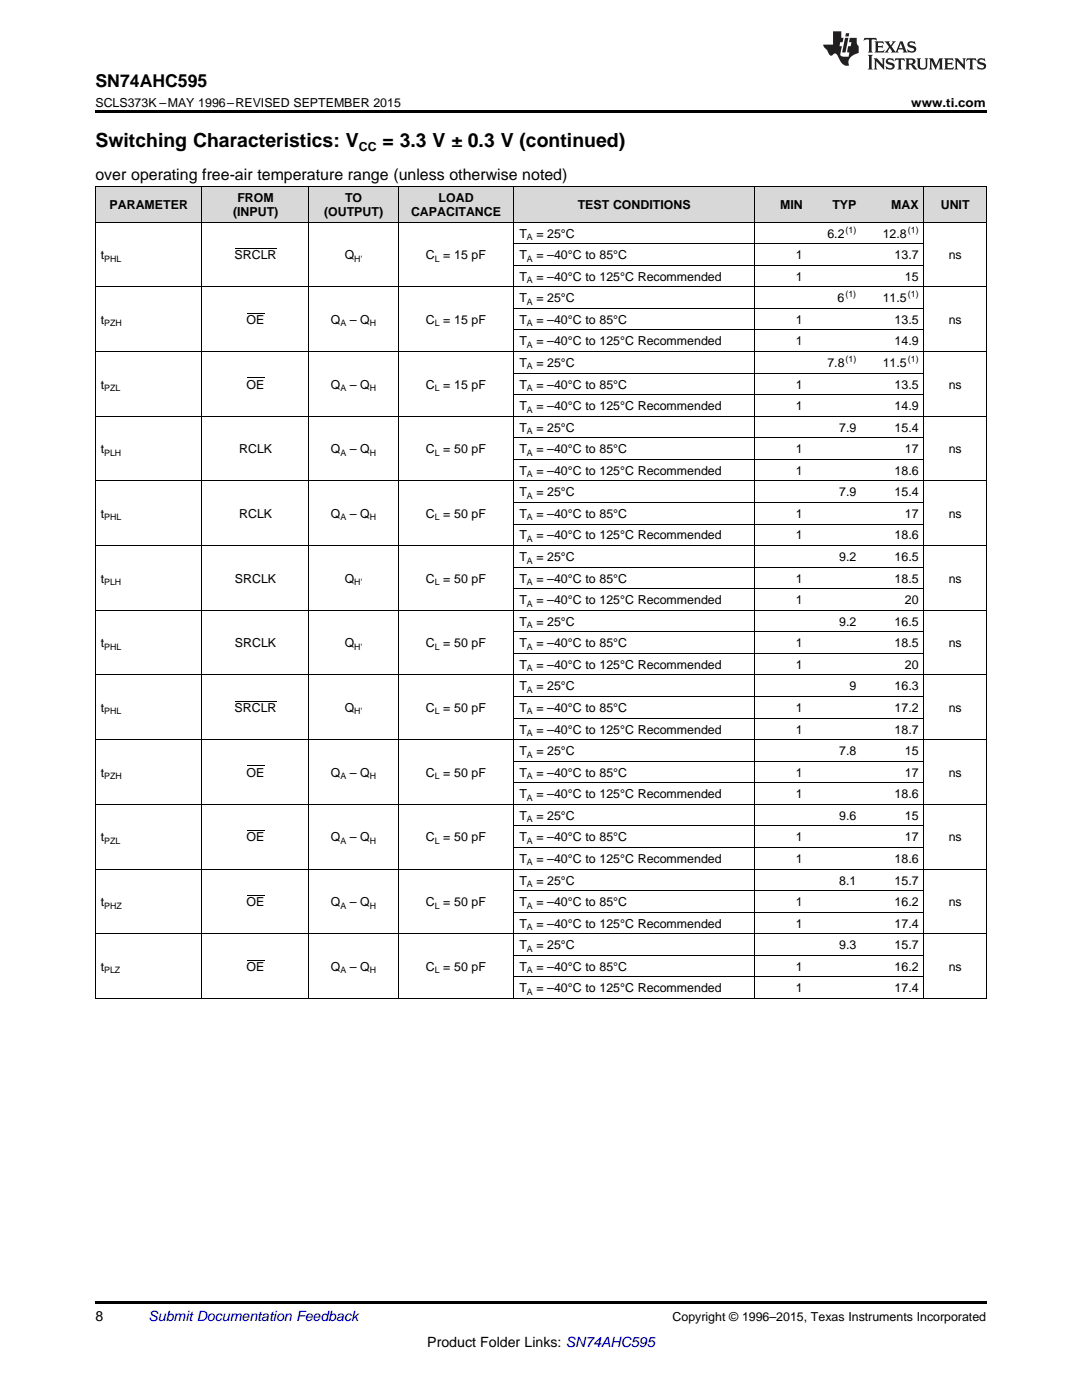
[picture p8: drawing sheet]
<svg xmlns="http://www.w3.org/2000/svg" width="216mm" height="279mm" viewBox="0 0 216 279" stroke-linecap="round" stroke-linejoin="round" font-family="sans-serif">
<g fill="#d8d8d8">
<path d="M19 37.3h8.9v7.1h-8.9z"/>
<path d="M27.9 37.3h12.5v7.1h-12.5z"/>
<path d="M40.4 37.3h21.3v7.1h-21.3z"/>
<path d="M61.7 37.3h17.8v7.1h-17.8z"/>
<path d="M79.5 37.3h23.1v7.1h-23.1z"/>
<path d="M102.6 37.3h48v7.1h-48z"/>
<path d="M150.6 37.3h10.7v7.1h-10.7z"/>
<path d="M161.3 37.3h10.6v7.1h-10.6z"/>
<path d="M171.9 37.3h12.5v7.1h-12.5z"/>
<path d="M184.4 37.3h12.4v7.1h-12.4z"/>
</g>
<path d="M19 22h177.8v.5h-177.8zM19 259.7h177.8v.5h-177.8z" fill="#000"/>
<g fill="none" stroke="#000" stroke-width=".2">
<path d="M19 37.2h177.8v162.1M19.1 37.2v162.1M40.3 37.2v162.1M61.6 37.2v162.1M79.4 37.2v162.1M102.5 37.2v162.1M150.5 37.2v162.1M184.3 37.2v162.1M19 57.2h177.8M19 44.3h177.8M102.6 52.9h81.8M102.6 48.6h81.8"/>
<path d="M19 70.1h177.8M102.6 78.8h81.8M102.6 74.5h81.8M102.6 65.8h81.8M102.6 61.5h81.8M19 96h177.8M19 83.1h177.8M102.6 91.7h81.8M102.6 87.4h81.8M19 108.9h177.8M102.6 117.5h81.8M102.6 113.2h81.8"/>
<path d="M102.6 104.6h81.8M102.6 100.3h81.8M19 134.7h177.8M19 121.8h177.8M102.6 139h81.8M102.6 130.4h81.8M102.6 126.1h81.8M19 147.6h177.8M102.6 156.2h81.8M102.6 151.9h81.8M102.6 143.3h81.8M19 173.4h177.8"/>
<path d="M19 160.5h177.8M102.6 177.7h81.8M102.6 169.1h81.8M102.6 164.8h81.8M19 199.3h177.8M19 186.4h177.8M102.6 195h81.8M102.6 190.7h81.8M102.6 182.1h81.8"/>
</g>
<g fill="#231f20">
<path d="M172.5 7.6l-.1 .5 .4-.2h.6v.1v2.1l-.2 .4h.9l-.2-.4v-2.1l.1-.1h.5l.5 .2-.2-.5zM174.5 8.3l.2 .3v1.5l-.2 .4h1.8l.2-.6a1.04 1.04 0 0 1-1.3 .2v-.7h.6l.3 .2v-.6l-.3 .2h-.6v-.6l.8-.1 .4 .3-.2-.5zM176.5 8.3l.9 1.1-.9 1.1h.8l-.2-.2 .4-.7 .5 .7-.2 .2h1.5l-.2-.2 .2-.4h.9l.1 .4-.2 .2h1l-.3-.3-.7-1.9h-.5l-.9 2-.8-1 .9-1h-.8l.1 .3-.4 .5-.3-.6 .1-.2zM179.7 8.6l.4 1h-.7zM181.3 8.4a.63 .63 0 0 0-.2 .7 .63 .63 0 0 0 .6 .4l.6 .2 .1 .2a.75 .75 0 0 1-.7 .4 .75 .75 0 0 1-.6-.5l.1 .7 .1-.1a1.11 1.11 0 0 0 1.5-.6 1.13 1.13 0 0 0-1.2-.8l-.1-.4a1.04 1.04 0 0 1 1.2 .2l-.2-.5-.2 .1-.4-.2zM173.2 10.9l.2 .4v2.2l-.2 .4h1l-.3-.4v-2.2l.3-.4zM174.3 11.6l.3 .4v1.5l-.3 .4h.8l-.2-.4v-1.3l1.5 1.7v-1.9l.2-.4h-.7l.2 .4v.9l-1.1-1.3zM177 11.8a.62 .62 0 0 0-.2 .7 .62 .62 0 0 0 .6 .4l.6 .1 .1 .3a.76 .76 0 0 1-.7 .3 .76 .76 0 0 1-.7-.4l.2 .7 .1-.1a1.11 1.11 0 0 0 1.5-.6 1.13 1.13 0 0 0-1.2-.8l-.1-.4a1.04 1.04 0 0 1 1.2 .2l-.2-.6-.2 .1-.5-.1zM178.7 11.6l-.2 .6a.61 .61 0 0 1 .8-.3v1.6l-.2 .4h.9l-.2-.4v-1.6a.63 .63 0 0 1 .7 .3l-.1-.6zM180.6 11.6l.3 .4v1.5l-.3 .4h1l-.2-.2-.1-.8 .6 .2a.76 .76 0 0 0 1.2 .7l-1-1a.58 .58 0 0 0 .6-.5 .58 .58 0 0 0-.5-.6zM181.4 11.9h.1a.45 .45 0 0 1 .5 .1 .45 .45 0 0 1 .1 .5l-.8 .2zM182.9 11.6l.2 .2a2.17 2.17 0 0 0 .3 1.9 .99 .99 0 0 0 1.6-.6v-1.1l.2-.4h-.7l.2 .2a1.92 1.92 0 0 1-.2 1.8 .6 .6 0 0 1-.9-.5v-1.1l.2-.4zM185.4 11.6l.2 .4v1.5l-.2 .4h.7l-.2-.4v-1.4l.8 1.8 .8-1.8v1.4l-.2 .4h.9l-.2-.4v-1.5l.2-.4h-.8l-.6 1.5-.6-1.5zM188.4 11.6l.2 .4v1.5l-.2 .4h1.8l.1-.6a1.04 1.04 0 0 1-1.2 .1v-.6h.5l.4 .2v-.6l-.4 .2h-.5v-.7h.8l.3 .3-.1-.6zM190.5 11.6l.2 .4v1.5l-.2 .4h.7l-.2-.4v-1.3l1.5 1.7v-1.9l.2-.4h-.7l.2 .4v.9l-1.1-1.3zM192.9 11.6l-.1 .6a.61 .61 0 0 1 .7-.3l.1 1.6-.3 .4h1l-.3-.4 .1-1.6a.63 .63 0 0 1 .7 .3l-.1-.6zM195.2 11.8a.62 .62 0 0 0-.2 .7 .62 .62 0 0 0 .6 .4l.6 .1 .1 .3a.76 .76 0 0 1-.7 .3 .76 .76 0 0 1-.6-.4l.1 .7 .1-.1a1.11 1.11 0 0 0 1.6-.6 1.13 1.13 0 0 0-1.3-.8l-.1-.4a1.04 1.04 0 0 1 1.2 .2l-.1-.6-.2 .1-.5-.1z"/>
<path d="M166.2 6.3v2.6h-1.9v.4l.8 .9a.91 .91 0 0 0 1 .8 .56 .56 0 0 1 .5-.3 .56 .56 0 0 1 .5 .3l.4 .8a1.53 1.53 0 0 0 1.9 1.2 1.54 1.54 0 0 1 1-2.1l.9-.3v-1.4a1.52 1.52 0 0 1-.4-1.6h-1.3l-.2 .8h.5l-.2 .8h-.5l-.1 1v.2l.4 .1-.2 .8a1.93 1.93 0 0 1-1.6-.3l.3-1.8h-.5l.2-.8h.4l.2-.8h-.4v-1.3zM168.6 7.6l-.6 2.9h.7l.6-2.9zM168.8 6.6l-.1 .7h.6l.2-.7z"/>
</g>
<path d="M46.8 49.6h8.4M49.2 75.4h3.6M49.2 62.5h3.6M46.8 139.9h8.4M49.2 152.9h3.6M49.2 178.7h3.6M49.2 165.8h3.6M49.2 191.6h3.6" fill="none" stroke="#000" stroke-width=".2"/>
<g font-size="3.9">
<text x="19" y="29.3">Switching Characteristics: V</text>
<text x="76.3" y="29.3">= 3.3 V ± 0.3 V (continued)</text>
</g>
<text font-size="3.5" x="19" y="17.3">SN74AHC595</text>
<text font-size="3.2" x="19" y="36">over operating free-air temperature range (unless otherwise noted)</text>
<g font-size="2.8">
<text x="19" y="263.6">8</text>
<text x="85.3" y="268.9">Product Folder Links: SN74AHC595</text>
</g>
<text font-size="2.8" fill="#0000c8" x="29.6" y="263.6">Submit Documentation Feedback</text>
<g font-size="2.5">
<text x="19" y="21.4">SCLS373K –MAY 1996–REVISED SEPTEMBER 2015</text>
<text x="181.8" y="21.4">www.ti.com</text>
<text x="71.6" y="30.1">CC</text>
<text x="21.9" y="41.7">PARAMETER</text>
<text x="47.4" y="40.3">FROM</text>
<text x="68.9" y="40.3">TO</text>
<text x="87.5" y="40.3">LOAD</text>
<text x="115.3" y="41.7">TEST CONDITIONS</text>
<text x="155.7" y="41.7">MIN</text>
<text x="166.1" y="41.7">TYP</text>
<text x="177.8" y="41.7">MAX</text>
<text x="187.7" y="41.7">UNIT</text>
<text x="46.5" y="43.1">(INPUT)</text>
<text x="64.7" y="43.1">(OUTPUT)</text>
<text x="82" y="43.1">CAPACITANCE</text>
<text x="103.6" y="47.4">T</text>
<text x="107" y="47.4">= 25°C</text>
<text x="165.1" y="47.4">6.2</text>
<text x="176.1" y="47.4">12.8</text>
<text x="20.1" y="51.7">t</text>
<text x="46.8" y="51.7">SRCLR</text>
<text x="68.8" y="51.7">Q</text>
<text x="85" y="51.7">C = 15 pF</text>
<text x="103.6" y="51.7">T</text>
<text x="107" y="51.7">= –40°C to 85°C</text>
<text x="158.8" y="51.7">1</text>
<text x="178.5" y="51.7">13.7</text>
<text x="189.3" y="51.7">ns</text>
<text x="103.6" y="56">T</text>
<text x="107" y="56">= –40°C to 125°C Recommended</text>
<text x="158.8" y="56">1</text>
<text x="180.6" y="56">15</text>
<text x="20.1" y="64.6">t</text>
<text x="49.2" y="64.6">OE</text>
<text x="66" y="64.6">Q</text>
<text x="69.8" y="64.6">– Q</text>
<text x="85" y="64.6">C = 15 pF</text>
<text x="103.6" y="60.3">T</text>
<text x="103.6" y="64.6">T</text>
<text x="107" y="60.3">= 25°C</text>
<text x="107" y="64.6">= –40°C to 85°C</text>
<text x="158.8" y="64.6">1</text>
<text x="167.1" y="60.3">6</text>
<text x="176.1" y="60.3">11.5</text>
<text x="178.5" y="64.6">13.5</text>
<text x="189.3" y="64.6">ns</text>
<text x="103.6" y="68.9">T</text>
<text x="107" y="68.9">= –40°C to 125°C Recommended</text>
<text x="158.8" y="68.9">1</text>
<text x="178.5" y="68.9">14.9</text>
<text x="20.1" y="77.5">t</text>
<text x="49.2" y="77.5">OE</text>
<text x="66" y="77.5">Q</text>
<text x="69.8" y="77.5">– Q</text>
<text x="85" y="77.5">C = 15 pF</text>
<text x="103.6" y="73.2">T</text>
<text x="103.6" y="77.5">T</text>
<text x="107" y="73.2">= 25°C</text>
<text x="107" y="77.5">= –40°C to 85°C</text>
<text x="158.8" y="77.5">1</text>
<text x="165.1" y="73.2">7.8</text>
<text x="176.1" y="73.2">11.5</text>
<text x="178.5" y="77.5">13.5</text>
<text x="189.3" y="77.5">ns</text>
<text x="103.6" y="81.8">T</text>
<text x="107" y="81.8">= –40°C to 125°C Recommended</text>
<text x="158.8" y="81.8">1</text>
<text x="178.5" y="81.8">14.9</text>
<text x="103.6" y="86.1">T</text>
<text x="107" y="86.1">= 25°C</text>
<text x="167.5" y="86.1">7.9</text>
<text x="178.5" y="86.1">15.4</text>
<text x="20.1" y="90.5">t</text>
<text x="47.7" y="90.5">RCLK</text>
<text x="66" y="90.5">Q</text>
<text x="69.8" y="90.5">– Q</text>
<text x="85" y="90.5">C = 50 pF</text>
<text x="103.6" y="90.5">T</text>
<text x="103.6" y="94.8">T</text>
<text x="107" y="90.5">= –40°C to 85°C</text>
<text x="107" y="94.8">= –40°C to 125°C Recommended</text>
<text x="158.8" y="90.5">1</text>
<text x="158.8" y="94.8">1</text>
<text x="178.5" y="94.8">18.6</text>
<text x="180.6" y="90.5">17</text>
<text x="189.3" y="90.5">ns</text>
<text x="103.6" y="99.1">T</text>
<text x="107" y="99.1">= 25°C</text>
<text x="167.5" y="99.1">7.9</text>
<text x="178.5" y="99.1">15.4</text>
<text x="20.1" y="103.4">t</text>
<text x="47.7" y="103.4">RCLK</text>
<text x="66" y="103.4">Q</text>
<text x="69.8" y="103.4">– Q</text>
<text x="85" y="103.4">C = 50 pF</text>
<text x="103.6" y="103.4">T</text>
<text x="103.6" y="107.7">T</text>
<text x="107" y="103.4">= –40°C to 85°C</text>
<text x="107" y="107.7">= –40°C to 125°C Recommended</text>
<text x="158.8" y="103.4">1</text>
<text x="158.8" y="107.7">1</text>
<text x="178.5" y="107.7">18.6</text>
<text x="180.6" y="103.4">17</text>
<text x="189.3" y="103.4">ns</text>
<text x="103.6" y="112">T</text>
<text x="107" y="112">= 25°C</text>
<text x="167.5" y="112">9.2</text>
<text x="178.5" y="112">16.5</text>
<text x="20.1" y="116.3">t</text>
<text x="46.9" y="116.3">SRCLK</text>
<text x="68.8" y="116.3">Q</text>
<text x="85" y="116.3">C = 50 pF</text>
<text x="103.6" y="116.3">T</text>
<text x="107" y="116.3">= –40°C to 85°C</text>
<text x="158.8" y="116.3">1</text>
<text x="178.5" y="116.3">18.5</text>
<text x="189.3" y="116.3">ns</text>
<text x="103.6" y="120.6">T</text>
<text x="103.6" y="124.9">T</text>
<text x="107" y="120.6">= –40°C to 125°C Recommended</text>
<text x="107" y="124.9">= 25°C</text>
<text x="158.8" y="120.6">1</text>
<text x="167.5" y="124.9">9.2</text>
<text x="178.5" y="124.9">16.5</text>
<text x="180.6" y="120.6">20</text>
<text x="20.1" y="129.2">t</text>
<text x="46.9" y="129.2">SRCLK</text>
<text x="68.8" y="129.2">Q</text>
<text x="85" y="129.2">C = 50 pF</text>
<text x="103.6" y="129.2">T</text>
<text x="107" y="129.2">= –40°C to 85°C</text>
<text x="158.8" y="129.2">1</text>
<text x="178.5" y="129.2">18.5</text>
<text x="189.3" y="129.2">ns</text>
<text x="103.6" y="133.5">T</text>
<text x="103.6" y="137.8">T</text>
<text x="107" y="133.5">= –40°C to 125°C Recommended</text>
<text x="107" y="137.8">= 25°C</text>
<text x="158.8" y="133.5">1</text>
<text x="169.5" y="137.8">9</text>
<text x="178.5" y="137.8">16.3</text>
<text x="180.6" y="133.5">20</text>
<text x="20.1" y="142.1">t</text>
<text x="46.8" y="142.1">SRCLR</text>
<text x="68.8" y="142.1">Q</text>
<text x="85" y="142.1">C = 50 pF</text>
<text x="103.6" y="142.1">T</text>
<text x="107" y="142.1">= –40°C to 85°C</text>
<text x="158.8" y="142.1">1</text>
<text x="178.5" y="142.1">17.2</text>
<text x="189.3" y="142.1">ns</text>
<text x="103.6" y="146.4">T</text>
<text x="107" y="146.4">= –40°C to 125°C Recommended</text>
<text x="158.8" y="146.4">1</text>
<text x="178.5" y="146.4">18.7</text>
<text x="20.1" y="155">t</text>
<text x="49.2" y="155">OE</text>
<text x="66" y="155">Q</text>
<text x="69.8" y="155">– Q</text>
<text x="85" y="155">C = 50 pF</text>
<text x="103.6" y="150.7">T</text>
<text x="103.6" y="155">T</text>
<text x="107" y="150.7">= 25°C</text>
<text x="107" y="155">= –40°C to 85°C</text>
<text x="158.8" y="155">1</text>
<text x="167.5" y="150.7">7.8</text>
<text x="180.6" y="150.7">15</text>
<text x="180.6" y="155">17</text>
<text x="189.3" y="155">ns</text>
<text x="103.6" y="159.3">T</text>
<text x="107" y="159.3">= –40°C to 125°C Recommended</text>
<text x="158.8" y="159.3">1</text>
<text x="178.5" y="159.3">18.6</text>
<text x="20.1" y="167.9">t</text>
<text x="49.2" y="167.9">OE</text>
<text x="66" y="167.9">Q</text>
<text x="69.8" y="167.9">– Q</text>
<text x="85" y="167.9">C = 50 pF</text>
<text x="103.6" y="163.6">T</text>
<text x="103.6" y="167.9">T</text>
<text x="107" y="163.6">= 25°C</text>
<text x="107" y="167.9">= –40°C to 85°C</text>
<text x="158.8" y="167.9">1</text>
<text x="167.5" y="163.6">9.6</text>
<text x="180.6" y="163.6">15</text>
<text x="180.6" y="167.9">17</text>
<text x="189.3" y="167.9">ns</text>
<text x="103.6" y="172.2">T</text>
<text x="107" y="172.2">= –40°C to 125°C Recommended</text>
<text x="158.8" y="172.2">1</text>
<text x="178.5" y="172.2">18.6</text>
<text x="103.6" y="176.5">T</text>
<text x="107" y="176.5">= 25°C</text>
<text x="167.5" y="176.5">8.1</text>
<text x="178.5" y="176.5">15.7</text>
<text x="20.1" y="180.8">t</text>
<text x="49.2" y="180.8">OE</text>
<text x="66" y="180.8">Q</text>
<text x="69.8" y="180.8">– Q</text>
<text x="85" y="180.8">C = 50 pF</text>
<text x="103.6" y="180.8">T</text>
<text x="103.6" y="185.1">T</text>
<text x="107" y="180.8">= –40°C to 85°C</text>
<text x="107" y="185.1">= –40°C to 125°C Recommended</text>
<text x="158.8" y="180.8">1</text>
<text x="158.8" y="185.1">1</text>
<text x="178.5" y="180.8">16.2</text>
<text x="178.5" y="185.1">17.4</text>
<text x="189.3" y="180.8">ns</text>
<text x="103.6" y="189.4">T</text>
<text x="107" y="189.4">= 25°C</text>
<text x="167.5" y="189.4">9.3</text>
<text x="178.5" y="189.4">15.7</text>
<text x="20.1" y="193.7">t</text>
<text x="49.2" y="193.7">OE</text>
<text x="66" y="193.7">Q</text>
<text x="69.8" y="193.7">– Q</text>
<text x="85" y="193.7">C = 50 pF</text>
<text x="103.6" y="193.7">T</text>
<text x="107" y="193.7">= –40°C to 85°C</text>
<text x="158.8" y="193.7">1</text>
<text x="178.5" y="193.7">16.2</text>
<text x="189.3" y="193.7">ns</text>
<text x="103.6" y="198">T</text>
<text x="107" y="198">= –40°C to 125°C Recommended</text>
<text x="158.8" y="198">1</text>
<text x="178.5" y="198">17.4</text>
<text x="134.2" y="263.6">Copyright © 1996–2015, Texas Instruments Incorporated</text>
</g>
<g font-size="1.8">
<text x="105.1" y="47.9">A</text>
<text x="168.7" y="46.4">(1)</text>
<text x="181.2" y="46.4">(1)</text>
<text x="20.8" y="52.2">PHL</text>
<text x="70.7" y="52.2">H'</text>
<text x="86.7" y="52.2">L</text>
<text x="105.1" y="52.2">A</text>
<text x="105.1" y="56.5">A</text>
<text x="168.7" y="59.3">(1)</text>
<text x="181.2" y="59.3">(1)</text>
<text x="20.8" y="65.1">PZH</text>
<text x="67.9" y="65.1">A</text>
<text x="73.8" y="65.1">H</text>
<text x="86.7" y="65.1">L</text>
<text x="105.1" y="60.8">A</text>
<text x="105.1" y="65.1">A</text>
<text x="105.1" y="69.4">A</text>
<text x="105.1" y="73.7">A</text>
<text x="168.7" y="72.2">(1)</text>
<text x="181.2" y="72.2">(1)</text>
<text x="20.8" y="78">PZL</text>
<text x="67.9" y="78">A</text>
<text x="73.8" y="78">H</text>
<text x="86.7" y="78">L</text>
<text x="105.1" y="78">A</text>
<text x="105.1" y="82.3">A</text>
<text x="105.1" y="86.6">A</text>
<text x="20.8" y="90.9">PLH</text>
<text x="67.9" y="90.9">A</text>
<text x="73.8" y="90.9">H</text>
<text x="86.7" y="90.9">L</text>
<text x="105.1" y="90.9">A</text>
<text x="105.1" y="95.2">A</text>
<text x="105.1" y="99.6">A</text>
<text x="20.8" y="103.9">PHL</text>
<text x="67.9" y="103.9">A</text>
<text x="73.8" y="103.9">H</text>
<text x="86.7" y="103.9">L</text>
<text x="105.1" y="103.9">A</text>
<text x="105.1" y="108.2">A</text>
<text x="105.1" y="112.5">A</text>
<text x="20.8" y="116.8">PLH</text>
<text x="70.7" y="116.8">H'</text>
<text x="86.7" y="116.8">L</text>
<text x="105.1" y="116.8">A</text>
<text x="105.1" y="121.1">A</text>
<text x="105.1" y="125.4">A</text>
<text x="20.8" y="129.7">PHL</text>
<text x="70.7" y="129.7">H'</text>
<text x="86.7" y="129.7">L</text>
<text x="105.1" y="129.7">A</text>
<text x="105.1" y="134">A</text>
<text x="20.8" y="142.6">PHL</text>
<text x="70.7" y="142.6">H'</text>
<text x="86.7" y="142.6">L</text>
<text x="105.1" y="138.3">A</text>
<text x="105.1" y="142.6">A</text>
<text x="105.1" y="146.9">A</text>
<text x="20.8" y="155.5">PZH</text>
<text x="67.9" y="155.5">A</text>
<text x="73.8" y="155.5">H</text>
<text x="86.7" y="155.5">L</text>
<text x="105.1" y="151.2">A</text>
<text x="105.1" y="155.5">A</text>
<text x="105.1" y="159.8">A</text>
<text x="105.1" y="164.1">A</text>
<text x="20.8" y="168.4">PZL</text>
<text x="67.9" y="168.4">A</text>
<text x="73.8" y="168.4">H</text>
<text x="86.7" y="168.4">L</text>
<text x="105.1" y="168.4">A</text>
<text x="105.1" y="172.7">A</text>
<text x="105.1" y="177">A</text>
<text x="20.8" y="181.3">PHZ</text>
<text x="67.9" y="181.3">A</text>
<text x="73.8" y="181.3">H</text>
<text x="86.7" y="181.3">L</text>
<text x="105.1" y="181.3">A</text>
<text x="105.1" y="185.6">A</text>
<text x="105.1" y="189.9">A</text>
<text x="20.8" y="194.2">PLZ</text>
<text x="67.9" y="194.2">A</text>
<text x="73.8" y="194.2">H</text>
<text x="86.7" y="194.2">L</text>
<text x="105.1" y="194.2">A</text>
<text x="105.1" y="198.5">A</text>
</g>
</svg>
